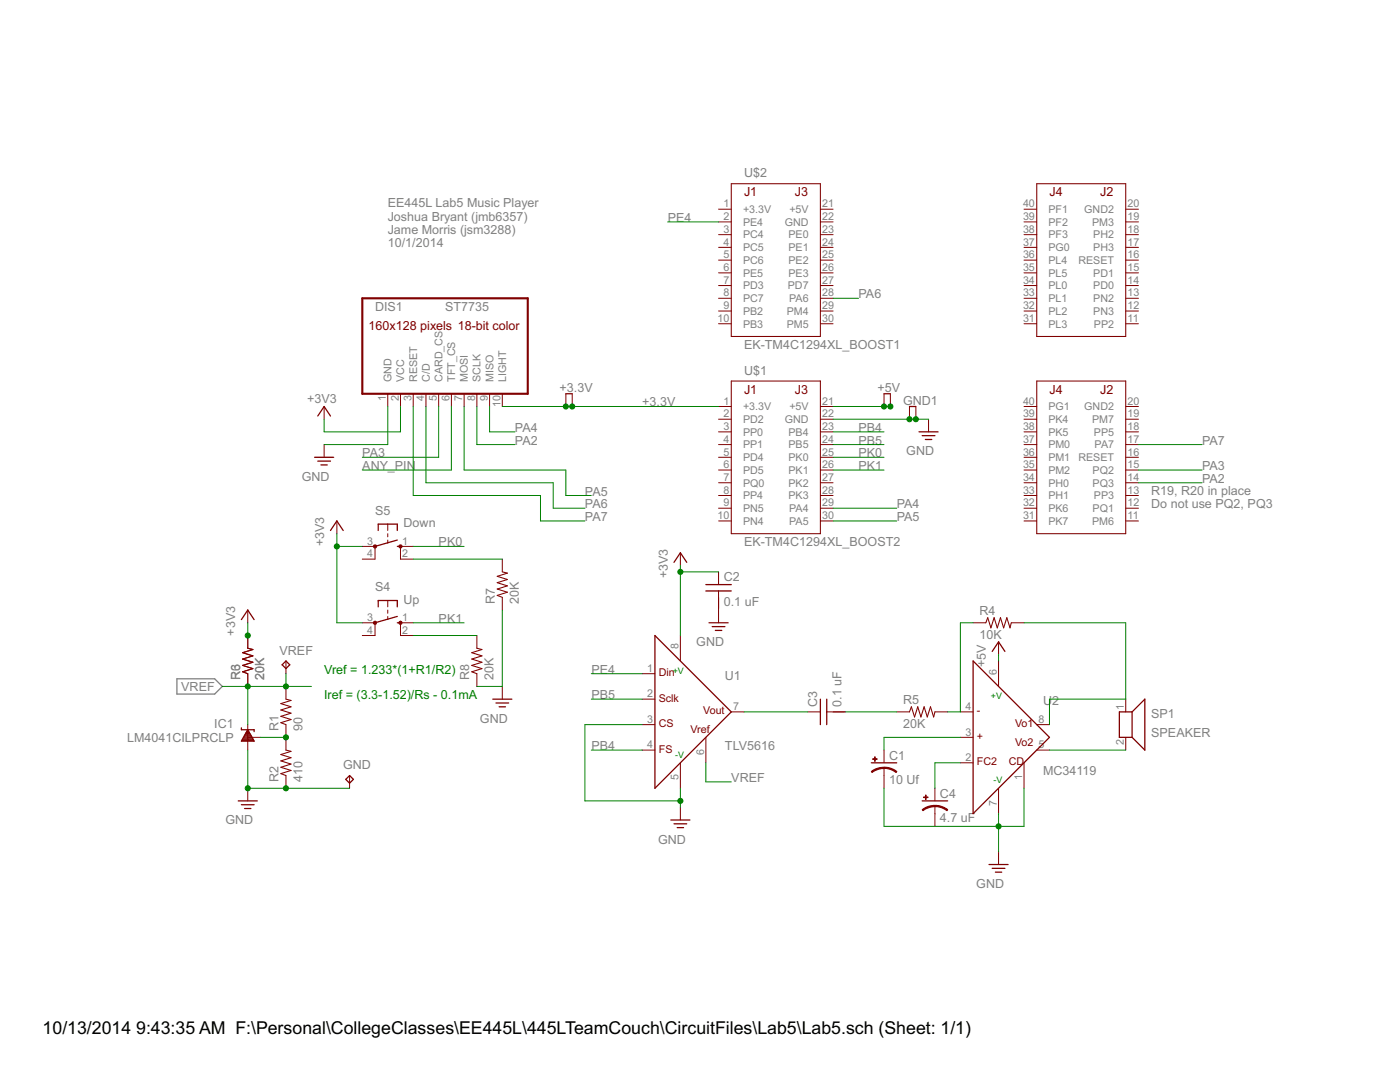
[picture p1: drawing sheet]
<svg xmlns="http://www.w3.org/2000/svg" width="279mm" height="216mm" viewBox="0 0 279 216" stroke-linecap="round" stroke-linejoin="round" font-family="sans-serif">
<path d="M35.3 135.4h7.5l1.6 1.6-1.6 1.5h-7.5z" fill="none" stroke="#808080" stroke-width=".25"/>
<g fill="none" stroke="#800000" stroke-width=".25">
<path d="M112.9 78.6h1.3M176.4 78.6h1.3M62.8 91.2h3.8M63.4 92h2.6M63.4 83l1.3-1.9 1.3 1.9M64.1 92.8h1.2M181.5 81.1h1.3M183.4 86.2h3.8M184 86.9h2.6M184.7 87.7h1.2M66 105.9l1.2-2 1.3 2M75.5 105.9v-1.3h3.8v1.3"/>
<path d="M79.3 109h.6M79.3 107.8l-4.5 1.2M134.5 112.2l1.3-1.9 1.3 1.9M140.9 116.6h5M140.9 117.9h5M48.2 123.6l1.2-1.9 1.3 1.9M56.3 132.7l.8-.8 .7 .8-.7 .7zM75.5 121.1v-1.3h3.8v1.3M79.3 124.3h.6M79.3 123l-4.5 1.3M98.3 139.5h3.9M130.7 126.8l15.2 15.2-15.2 15.3z"/>
<path d="M141.5 124.3h3.8M142.1 125h2.6M142.8 125.8h1.2M163.7 139.5v5.1M165 139.5v5.1M194.2 131.9l15.2 15.2-15.2 15.2zM198 130l1.3-1.9 1.3 1.9M47.5 159.8h3.9M48.2 145.2v.4h2.5v.4M48.3 147.7h2.3M48.4 147.5h2.1M48.5 147.3h1.9"/>
<path d="M48.6 147.1h1.6M48.8 146.8h1.3M48.9 146.6h1.1M49 146.4h.9M49.1 146.2h.7M49.3 145.9h.3M49.4 145.7h.1M49.4 145.6l1.3 2.3h-2.5zM69 155.5l.8-.8 .7 .8-.7 .8zM99 140.3h2.5M99.6 141h1.3M173.9 152.2h5.1"/>
<path d="M184 159.8h5.1M225.9 142h-2.5v5.1h2.5M225.9 142v5.1M225.9 142l2.6-2.5v10.2l-2.6-2.6M48.2 160.6h2.5M48.8 161.3h1.3M133.9 163.6h3.8M134.5 164.4h2.6M135.1 165.1h1.3M197.4 172.5h3.8M198 173.3h2.6M198.6 174h1.3"/>
</g>
<g fill="none" stroke="#800000" stroke-width=".2">
<path d="M143.4 41.7h2.5M143.4 44.3h2.5M143.4 46.8h2.5M143.4 49.4h2.5M143.4 51.9h2.5M143.4 59.5h2.5M143.4 57h2.5M143.4 54.4h2.5M163.7 41.7h2.6M163.7 44.3h2.6M163.7 46.8h2.6M163.7 49.4h2.6"/>
<path d="M163.7 51.9h2.6M163.7 59.5h2.6M163.7 57h2.6M163.7 54.4h2.6M204.4 41.7h2.5M204.4 44.3h2.5M204.4 46.8h2.5M204.4 49.4h2.5M204.4 51.9h2.5M204.4 59.5h2.5M204.4 57h2.5M204.4 54.4h2.5"/>
<path d="M224.7 41.7h2.5M224.7 44.3h2.5M224.7 46.8h2.5M224.7 49.4h2.5M224.7 51.9h2.5M224.7 59.5h2.5M224.7 57h2.5M224.7 54.4h2.5M77.4 78.6v2.5M79.9 78.6v2.5M82.5 78.6v2.5M85 78.6v2.5"/>
<path d="M87.5 78.6v2.5M90.1 78.6v2.5M92.6 78.6v2.5M95.2 78.6v2.5M97.7 78.6v2.5M100.2 78.6v2.5M112.9 78.6v2.5M114.2 78.6v2.5M143.4 62.1h2.5M143.4 64.6h2.5M163.7 62.1h2.6M163.7 64.6h2.6"/>
<path d="M176.4 78.6v2.5M177.7 78.6v2.5M204.4 62.1h2.5M204.4 64.6h2.5M224.7 62.1h2.5M224.7 64.6h2.5M64.7 81.1v2.6M64.7 88.7v2.5M143.4 81.1h2.5M143.4 83.7h2.5M143.4 86.2h2.5M143.4 88.7h2.5"/>
<path d="M143.4 91.2h2.5M143.4 98.9h2.5M143.4 96.3h2.5M143.4 93.8h2.5M163.7 81.1h2.6M163.7 83.7h2.6M163.7 86.2h2.6M163.7 88.7h2.6M163.7 91.2h2.6M163.7 98.9h2.6M163.7 96.3h2.6M163.7 93.8h2.6"/>
<path d="M181.5 81.1v2.6M182.8 81.1v2.6M185.3 83.7v2.5M204.4 81.1h2.5M204.4 83.7h2.5M204.4 86.2h2.5M204.4 88.7h2.5M204.4 91.2h2.5M204.4 98.9h2.5M204.4 96.3h2.5M204.4 93.8h2.5M224.7 81.1h2.5"/>
<path d="M224.7 83.7h2.5M224.7 86.2h2.5M224.7 88.7h2.5M224.7 91.2h2.5M224.7 98.9h2.5M224.7 96.3h2.5M224.7 93.8h2.5M67.2 103.9v2.6M72.3 109h2.5v2.6h-2.5M77.4 104.6v1.3M77.4 106.5v.6M77.4 107.8v.6"/>
<path d="M77.4 119.8v1.3M82.5 109h-2.6v2.6h2.6M100.2 111.6v2.5M100.2 119.2v2.5M135.8 110.3v2.5M143.4 101.4h2.5M143.4 103.9h2.5M143.4 114.1v2.5M143.4 117.9v6.4M163.7 101.4h2.6M163.7 103.9h2.6M204.4 101.4h2.5"/>
<path d="M204.4 103.9h2.5M224.7 101.4h2.5M224.7 103.9h2.5M49.4 121.7v2.6M49.4 126.8v2.5M49.4 134.4v2.6M57.1 131.9v2.5M57.1 137v2.5M72.3 124.3h2.5v2.5h-2.5M77.4 121.7v.7M77.4 123v.6M82.5 124.3h-2.6v2.5h2.6"/>
<path d="M95.2 126.8v2.5M95.2 134.4v2.6M100.2 137v2.5M128.2 134.4h2.5M128.2 139.5h2.5M135.8 126.8v5.1M194.2 124.3h2.5M199.3 128.1v2.5M199.3 131.9v5.1M201.8 124.3h2.6M224.7 139.5v2.5M49.4 144.6v5.1"/>
<path d="M49.4 157.3v2.5M49.4 147.1h2.6M57.1 144.6v5.1M57.1 154.7v2.6M69.8 154.7v2.6M128.2 149.7h2.5M128.2 144.6h2.5M135.8 152.2v5.1M140.9 147.1v5.1M145.9 142h2.6M161.2 142h2.5M165 142h3.8"/>
<path d="M176.4 149.7v2.5M176.4 153.2v4.1M179 142h2.5M186.6 142h2.5M186.6 157.3v2.5M191.7 147.1h2.5M191.7 142h2.5M191.7 152.2h2.5M199.3 157.3v5M204.4 152.2v5.1M206.9 149.7h2.5M206.9 144.6h2.5"/>
<path d="M224.7 147.1v2.6M135.8 161.1v2.5M186.6 160.8v4.1M199.3 170v2.5"/>
</g>
<g fill="#800000" stroke="#800000" stroke-width=".2">
<path d="M176.4 153.1l1.4 .2 1.2 .6-.2 .3-.9-.6-1.5-.3z" fill-rule="evenodd"/>
<path d="M173.9 153.9l1.2-.6 1.3-.2v.3l-1 .1-1.4 .7z" fill-rule="evenodd"/>
<path d="M186.6 160.7l1.3 .2 1.2 .7-.1 .2-1.4-.7-1-.1z" fill-rule="evenodd"/>
<path d="M184 161.6l1.2-.7 1.4-.2v.3l-1 .1-1.4 .7z" fill-rule="evenodd"/>
<circle cx="74.8" cy="124.3" r=".33"/>
<circle cx="79.9" cy="124.3" r=".33"/>
<circle cx="74.8" cy="109" r=".33"/>
<circle cx="79.9" cy="109" r=".33"/>
</g>
<path d="M72.3 59.5h33v19.1h-33z" fill="none" stroke="#800000" stroke-width=".42"/>
<path d="M145.9 36.7h17.8v30.4h-17.8zM206.9 36.7h17.8v30.4h-17.8zM145.9 76h17.8v30.5h-17.8zM206.9 76h17.8v30.5h-17.8zM100.2 114.1l1.1 .3-2.1 .6 2.1 .6-2.1 .7 2.1 .6-2.1 .6 2.1 .7-2.1 .6 1 .4M49.4 129.3l1.1 .3-2.1 .6 2.1 .7-2.1 .6 2.1 .6-2.1 .7 2.1 .6-2.1 .6 1 .4M57.1 139.5l1 .3-2.1 .6 2.1 .6-2.1 .7 2.1 .6-2.1 .6 2.1 .7-2.1 .6 1.1 .4M95.2 129.3l1 .3-2.1 .6 2.1 .7-2.1 .6 2.1 .6-2.1 .7 2.1 .6-2.1 .6 1.1 .4M196.7 124.3l.4-1 .7 2 .6-2 .6 2 .7-2 .6 2 .6-2 .7 2 .2-1M57.1 149.7l1 .2-2.1 .7 2.1 .6-2.1 .6 2.1 .7-2.1 .6 2.1 .6-2.1 .7 1.1 .3M181.5 142l.4-1 .6 2.1 .7-2.1 .6 2.1 .6-2.1 .7 2.1 .6-2.1 .6 2.1 .3-1.1" fill="none" stroke="#800000" stroke-width=".21"/>
<g fill="#800000" stroke="#800000" stroke-width=".2">
<path d="M174.2 151.4h.8v.1h-.8z"/>
<path d="M174.5 151h.2v.9h-.2z"/>
<path d="M184.3 159h.9v.2h-.9z"/>
<path d="M184.7 158.6h.1v.9h-.1z"/>
</g>
<g fill="none" stroke="#008000" stroke-width=".2">
<path d="M133.2 44.3h10.2M166.3 59.5h5M77.4 81.1v7.6h-12.7M79.9 81.1v5.1h-15.2v-2.5M82.5 81.1v17.8h25.4v5h8.8M85 81.1v15.2h25.4v5.1h6.3M87.5 81.1v10.1h-15.2M90.1 81.1v12.7h-17.8M92.6 81.1v12.7h20.3v5.1h5.1M95.2 81.1v7.6h7.6M97.7 81.1v5.1h5.1M100.2 81.1h43.2"/>
<path d="M166.3 83.7h19M166.3 88.7h10.1M166.3 86.2h10.1M166.3 91.2h10.1M166.3 93.8h10.1M166.3 81.1h11.4M227.2 88.7h12.7M227.2 93.8h12.7M227.2 96.3h12.7M67.2 106.5v17.8h5.1M67.2 109h5.1M82.5 109h10.1"/>
<path d="M82.5 111.6h17.7M135.8 112.8v14M135.8 114.1h7.6M166.3 101.4h12.7M166.3 103.9h12.7M44.4 137h17.7M49.4 124.3v2.5M49.4 137v7.6M57.1 134.4v2.6M82.5 124.3h10.1M82.5 126.8h12.7M100.2 121.7v15.3h-5"/>
<path d="M118 139.5h10.2M118 134.4h10.2M194.2 124.3h-2.5v17.7h-2.6M199.3 130.6v1.3M204.4 124.3h20.3v15.2h-15.3v5.1M49.4 149.7v7.6h20.4M52 147.1h5.1M118 149.7h10.2M128.2 144.6h-11.5v15.2h19.1M135.8 157.3v3.8M140.9 152.2v3.8h5M148.5 142h12.7"/>
<path d="M168.8 142h10.2M176.4 157.3v7.6h28v-7.6M191.7 147.1h-15.3v2.6M191.7 152.2h-5.1v5.1M209.4 149.7h15.3M199.3 162.3v7.7"/>
</g>
<g fill="#008000" stroke="#008000" stroke-width=".2">
<circle cx="49.4" cy="137" r=".51"/>
<circle cx="57.1" cy="137" r=".51"/>
<circle cx="57.1" cy="147.1" r=".51"/>
<circle cx="135.8" cy="114.1" r=".51"/>
<circle cx="49.4" cy="126.8" r=".51"/>
<circle cx="67.2" cy="109" r=".51"/>
<circle cx="49.4" cy="157.3" r=".51"/>
<circle cx="57.1" cy="157.3" r=".51"/>
<circle cx="135.8" cy="159.8" r=".51"/>
<circle cx="199.3" cy="164.9" r=".51"/>
<circle cx="181.5" cy="83.7" r=".51"/>
<circle cx="182.8" cy="83.7" r=".51"/>
<circle cx="177.7" cy="81.1" r=".51"/>
<circle cx="176.4" cy="81.1" r=".51"/>
<circle cx="112.9" cy="81.1" r=".51"/>
<circle cx="114.2" cy="81.1" r=".51"/>
</g>
<g font-size="4">
<text x="8.5" y="206.4">10/13/2014</text>
<text x="27.2" y="206.4">9:43:35 AM F:\Personal\CollegeClasses\EE445L\445LTeamCouch\CircuitFiles\Lab5\Lab5.sch (Sheet: 1/1)</text>
</g>
<g font-size="2.8" fill="#808080">
<text x="148.5" y="35.4">U$2</text>
<text x="77.4" y="41.4">EE445L Lab5 Music Player</text>
<text x="77.4" y="44">Joshua Bryant (jmb6357)</text>
<text x="77.4" y="46.7">Jame Morris (jsm3288)</text>
<text x="133.3" y="44.3">PE4</text>
<text x="77.4" y="49.4">10/1/2014</text>
<text x="171.3" y="59.5">PA6</text>
<text x="74.8" y="62.1">DIS1</text>
<text x="88.8" y="62.1">ST7735</text>
<text x="148.5" y="69.7">EK-TM4C1294XL_BOOST1</text>
<text x="148.5" y="74.8">U$1</text>
<text x="61.3" y="80.3">+3V3</text>
<text x="111.7" y="78.2">+3.3V</text>
<text x="128.2" y="81.1">+3.3V</text>
<text x="175.2" y="78.2">+5V</text>
<text x="180.2" y="80.7">GND1</text>
<text x="102.8" y="86.2">PA4</text>
<text x="102.8" y="88.7">PA2</text>
<text x="171.3" y="88.7">PB5</text>
<text x="171.3" y="86.2">PB4</text>
<text x="239.9" y="88.7">PA7</text>
<text x="60.2" y="96">GND</text>
<text x="72.3" y="91.3">PA3</text>
<text x="72.3" y="93.8">ANY_PIN</text>
<text x="171.3" y="91.3">PK0</text>
<text x="171.3" y="93.8">PK1</text>
<text x="180.9" y="90.9">GND</text>
<text x="239.9" y="93.8">PA3</text>
<text x="116.7" y="98.9">PA5</text>
<text x="116.7" y="101.4">PA6</text>
<text x="179" y="101.4">PA4</text>
<text x="229.7" y="98.7">R19, R20 in place</text>
<text x="229.7" y="101.4">Do not use PQ2, PQ3</text>
<text x="239.9" y="96.3">PA2</text>
<text x="74.8" y="102.7">S5</text>
<text x="80.6" y="105.2">Down</text>
<text x="116.7" y="104">PA7</text>
<text x="179" y="104">PA5</text>
<text x="64.7" y="109" transform="rotate(-90 64.7 109)">+3V3</text>
<text x="87.5" y="109">PK0</text>
<text x="148.5" y="109">EK-TM4C1294XL_BOOST2</text>
<text x="74.8" y="117.9">S4</text>
<text x="133.3" y="115.4" transform="rotate(-90 133.3 115.4)">+3V3</text>
<text x="144.4" y="116">C2</text>
<text x="80.6" y="120.5">Up</text>
<text x="87.5" y="124.3">PK1</text>
<text x="98.7" y="120.5" transform="rotate(-90 98.7 120.5)">R7</text>
<text x="103.5" y="120.5" transform="rotate(-90 103.5 120.5)">20K</text>
<text x="144.4" y="120.8">0.1 uF</text>
<text x="195.5" y="122.8">R4</text>
<text x="46.9" y="126.8" transform="rotate(-90 46.9 126.8)">+3V3</text>
<text x="55.8" y="130.6">VREF</text>
<text x="139" y="129">GND</text>
<text x="195.5" y="127.6">10K</text>
<text x="36.2" y="137.9">VREF</text>
<text x="47.9" y="135.7" transform="rotate(-90 47.9 135.7)">R3</text>
<text x="47.9" y="135.7" transform="rotate(-90 47.9 135.7)">R6</text>
<text x="52.7" y="135.7" transform="rotate(-90 52.7 135.7)">20K</text>
<text x="93.7" y="135.7" transform="rotate(-90 93.7 135.7)">R8</text>
<text x="98.5" y="135.7" transform="rotate(-90 98.5 135.7)">20K</text>
<text x="118" y="134.4">PE4</text>
<text x="144.7" y="135.7">U1</text>
<text x="196.7" y="133.2" transform="rotate(-90 196.7 133.2)">+5V</text>
<text x="118" y="139.5">PB5</text>
<text x="163.1" y="141" transform="rotate(-90 163.1 141)">C3</text>
<text x="167.9" y="141" transform="rotate(-90 167.9 141)">0.1 uF</text>
<text x="180.2" y="140.5">R5</text>
<text x="208.2" y="140.8">U</text>
<text x="210" y="140.8">2</text>
<text x="229.7" y="143.3">SP1</text>
<text x="25.4" y="148">LM4041CILPRCLP</text>
<text x="42.8" y="145.2">IC1</text>
<text x="55.6" y="145.9" transform="rotate(-90 55.6 145.9)">R1</text>
<text x="60.4" y="145.9" transform="rotate(-90 60.4 145.9)">90</text>
<text x="95.8" y="144.2">GND</text>
<text x="118" y="149.7">PB4</text>
<text x="144.7" y="149.7">TLV5616</text>
<text x="180.2" y="145.3">20K</text>
<text x="229.7" y="147.1">SPEAKER</text>
<text x="68.5" y="153.5">GND</text>
<text x="177.4" y="151.6">C1</text>
<text x="208.2" y="154.7">MC34119</text>
<text x="55.6" y="156" transform="rotate(-90 55.6 156)">R2</text>
<text x="60.4" y="156" transform="rotate(-90 60.4 156)">410</text>
<text x="145.9" y="156">VREF</text>
<text x="177.4" y="156.4">10 Uf</text>
<text x="187.6" y="159.2">C4</text>
<text x="45" y="164.5">GND</text>
<text x="187.6" y="164">4.7 uF</text>
<text x="131.3" y="168.3">GND</text>
<text x="194.8" y="177.2">GND</text>
</g>
<g font-size="2.8" fill="#800000">
<text x="148.5" y="39.2">J1</text>
<text x="158.6" y="39.2">J3</text>
<text x="209.4" y="39.2">J4</text>
<text x="219.6" y="39.2">J2</text>
<text x="73.6" y="65.9">160x128 pixels 18-bit color</text>
<text x="148.5" y="78.6">J1</text>
<text x="158.6" y="78.6">J3</text>
<text x="209.4" y="78.6">J4</text>
<text x="219.6" y="78.6">J2</text>
</g>
<g font-size="2.8" fill="#008000">
<text x="64.7" y="134.4">Vref = 1.233*(1+R1/R2)</text>
<text x="64.7" y="139.5">Iref = (3.3-1.52)/Rs - 0.1mA</text>
</g>
<g font-size="2.4" fill="#808080">
<text x="144.4" y="41.4">1</text>
<text x="164.1" y="41.4">21</text>
<text x="204.2" y="41.4">40</text>
<text x="225" y="41.4">20</text>
<text x="144.4" y="43.9">2</text>
<text x="144.4" y="46.5">3</text>
<text x="148.3" y="42.5">+3.3V</text>
<text x="148.3" y="45">PE4</text>
<text x="148.3" y="47.6">PC4</text>
<text x="156.6" y="45">GND</text>
<text x="157.4" y="47.6">PE0</text>
<text x="157.5" y="42.5">+5V</text>
<text x="164.1" y="43.9">22</text>
<text x="164.1" y="46.5">23</text>
<text x="204.2" y="46.5">38</text>
<text x="204.2" y="43.9">39</text>
<text x="209.2" y="47.6">PF3</text>
<text x="209.2" y="45">PF2</text>
<text x="209.2" y="42.5">PF1</text>
<text x="216.4" y="42.5">GND2</text>
<text x="218" y="45">PM3</text>
<text x="218.2" y="47.6">PH2</text>
<text x="225" y="46.5">18</text>
<text x="225" y="43.9">19</text>
<text x="144.4" y="49">4</text>
<text x="144.4" y="51.5">5</text>
<text x="148.3" y="50.1">PC5</text>
<text x="148.3" y="52.7">PC6</text>
<text x="157.4" y="50.1">PE1</text>
<text x="157.4" y="52.7">PE2</text>
<text x="164.1" y="49">24</text>
<text x="164.1" y="51.5">25</text>
<text x="204.2" y="51.5">36</text>
<text x="204.2" y="49">37</text>
<text x="209.2" y="52.7">PL4</text>
<text x="209.2" y="50.1">PG0</text>
<text x="215.2" y="52.7">RESET</text>
<text x="218.2" y="50.1">PH3</text>
<text x="225" y="51.5">16</text>
<text x="225" y="49">17</text>
<text x="144.4" y="59.2">8</text>
<text x="144.4" y="54.1">6</text>
<text x="144.4" y="56.6">7</text>
<text x="148.3" y="55.2">PE5</text>
<text x="148.3" y="57.7">PD3</text>
<text x="157.2" y="57.7">PD7</text>
<text x="157.4" y="55.2">PE3</text>
<text x="164.1" y="59.2">28</text>
<text x="164.1" y="56.6">27</text>
<text x="164.1" y="54.1">26</text>
<text x="204.2" y="59.2">33</text>
<text x="204.2" y="56.6">34</text>
<text x="204.2" y="54.1">35</text>
<text x="209.2" y="57.7">PL0</text>
<text x="209.2" y="55.2">PL5</text>
<text x="218.2" y="57.7">PD0</text>
<text x="218.2" y="55.2">PD1</text>
<text x="225" y="59.2">13</text>
<text x="225" y="56.6">14</text>
<text x="225" y="54.1">15</text>
<text x="143.2" y="64.2">10</text>
<text x="144.4" y="61.7">9</text>
<text x="148.3" y="60.3">PC7</text>
<text x="148.3" y="62.8">PB2</text>
<text x="148.3" y="65.4">PB3</text>
<text x="157" y="62.8">PM4</text>
<text x="157" y="65.4">PM5</text>
<text x="157.5" y="60.3">PA6</text>
<text x="164.1" y="61.7">29</text>
<text x="164.1" y="64.2">30</text>
<text x="204.2" y="64.2">31</text>
<text x="204.2" y="61.7">32</text>
<text x="209.2" y="65.4">PL3</text>
<text x="209.2" y="62.8">PL2</text>
<text x="209.2" y="60.3">PL1</text>
<text x="218.2" y="62.8">PN3</text>
<text x="218.2" y="60.3">PN2</text>
<text x="218.3" y="65.4">PP2</text>
<text x="225" y="64.2">11</text>
<text x="225" y="61.7">12</text>
<text x="78.1" y="76.2" transform="rotate(-90 78.1 76.2)">GND</text>
<text x="80.7" y="76.2" transform="rotate(-90 80.7 76.2)">VCC</text>
<text x="83.2" y="76.2" transform="rotate(-90 83.2 76.2)">RESET</text>
<text x="85.8" y="76.2" transform="rotate(-90 85.8 76.2)">C/D</text>
<text x="88.3" y="76.2" transform="rotate(-90 88.3 76.2)">CARD_CS</text>
<text x="90.8" y="76.2" transform="rotate(-90 90.8 76.2)">TFT_CS</text>
<text x="93.4" y="76.2" transform="rotate(-90 93.4 76.2)">MOSI</text>
<text x="95.9" y="76.2" transform="rotate(-90 95.9 76.2)">SCLK</text>
<text x="98.5" y="76.2" transform="rotate(-90 98.5 76.2)">MISO</text>
<text x="101" y="76.2" transform="rotate(-90 101 76.2)">LIGHT</text>
<text x="77" y="80.1" transform="rotate(-90 77 80.1)">1</text>
<text x="79.6" y="80.1" transform="rotate(-90 79.6 80.1)">2</text>
<text x="82.1" y="80.1" transform="rotate(-90 82.1 80.1)">3</text>
<text x="84.6" y="80.1" transform="rotate(-90 84.6 80.1)">4</text>
<text x="87.2" y="80.1" transform="rotate(-90 87.2 80.1)">5</text>
<text x="89.7" y="80.1" transform="rotate(-90 89.7 80.1)">6</text>
<text x="92.3" y="80.1" transform="rotate(-90 92.3 80.1)">7</text>
<text x="94.8" y="80.1" transform="rotate(-90 94.8 80.1)">8</text>
<text x="97.3" y="80.1" transform="rotate(-90 97.3 80.1)">9</text>
<text x="99.9" y="81.3" transform="rotate(-90 99.9 81.3)">10</text>
<text x="144.4" y="80.7">1</text>
<text x="144.4" y="83.3">2</text>
<text x="148.3" y="81.9">+3.3V</text>
<text x="157.5" y="81.9">+5V</text>
<text x="164.1" y="80.7">21</text>
<text x="164.1" y="83.3">22</text>
<text x="204.2" y="83.3">39</text>
<text x="204.2" y="80.7">40</text>
<text x="209.2" y="81.9">PG1</text>
<text x="216.4" y="81.9">GND2</text>
<text x="225" y="83.3">19</text>
<text x="225" y="80.7">20</text>
<text x="144.4" y="85.8">3</text>
<text x="144.4" y="88.4">4</text>
<text x="148.3" y="84.4">PD2</text>
<text x="148.3" y="86.9">PP0</text>
<text x="148.3" y="89.5">PP1</text>
<text x="156.6" y="84.4">GND</text>
<text x="157.4" y="86.9">PB4</text>
<text x="157.4" y="89.5">PB5</text>
<text x="164.1" y="85.8">23</text>
<text x="164.1" y="88.4">24</text>
<text x="204.2" y="88.4">37</text>
<text x="204.2" y="85.8">38</text>
<text x="209.2" y="89.5">PM0</text>
<text x="209.2" y="86.9">PK5</text>
<text x="209.2" y="84.4">PK4</text>
<text x="218" y="84.4">PM7</text>
<text x="218.3" y="86.9">PP5</text>
<text x="218.5" y="89.5">PA7</text>
<text x="225" y="88.4">17</text>
<text x="225" y="85.8">18</text>
<text x="144.4" y="90.9">5</text>
<text x="144.4" y="93.4">6</text>
<text x="144.4" y="96">7</text>
<text x="148.3" y="92">PD4</text>
<text x="148.3" y="94.6">PD5</text>
<text x="157.4" y="94.6">PK1</text>
<text x="157.4" y="92">PK0</text>
<text x="164.1" y="96">27</text>
<text x="164.1" y="93.4">26</text>
<text x="164.1" y="90.9">25</text>
<text x="204.2" y="96">34</text>
<text x="204.2" y="93.4">35</text>
<text x="204.2" y="90.9">36</text>
<text x="209.2" y="94.6">PM2</text>
<text x="209.2" y="92">PM1 RESET</text>
<text x="218.1" y="94.6">PQ2</text>
<text x="225" y="96">14</text>
<text x="225" y="93.4">15</text>
<text x="225" y="90.9">16</text>
<text x="144.4" y="98.5">8</text>
<text x="144.4" y="101.1">9</text>
<text x="148.3" y="99.6">PP4</text>
<text x="148.3" y="97.1">PQ0</text>
<text x="157.4" y="99.6">PK3</text>
<text x="157.4" y="97.1">PK2</text>
<text x="164.1" y="98.5">28</text>
<text x="164.1" y="101.1">29</text>
<text x="204.2" y="101.1">32</text>
<text x="204.2" y="98.5">33</text>
<text x="209.2" y="99.6">PH1</text>
<text x="209.2" y="97.1">PH0</text>
<text x="218.1" y="97.1">PQ3</text>
<text x="218.3" y="99.6">PP3</text>
<text x="225" y="101.1">12</text>
<text x="225" y="98.5">13</text>
<text x="143.2" y="103.6">10</text>
<text x="148.3" y="102.2">PN5</text>
<text x="148.3" y="104.7">PN4</text>
<text x="157.5" y="102.2">PA4</text>
<text x="157.5" y="104.7">PA5</text>
<text x="164.1" y="103.6">30</text>
<text x="204.2" y="103.6">31</text>
<text x="209.2" y="104.7">PK7</text>
<text x="209.2" y="102.2">PK6</text>
<text x="218" y="104.7">PM6</text>
<text x="218.1" y="102.2">PQ1</text>
<text x="225" y="103.6">11</text>
<text x="73.3" y="108.7">3</text>
<text x="73.3" y="111.2">4</text>
<text x="80.3" y="108.7">1</text>
<text x="80.3" y="111.2">2</text>
<text x="73.3" y="123.9">3</text>
<text x="80.3" y="123.9">1</text>
<text x="73.3" y="126.5">4</text>
<text x="80.3" y="126.5">2</text>
<text x="135.4" y="129.6" transform="rotate(-90 135.4 129.6)">8</text>
<text x="129.2" y="134.1">1</text>
<text x="198.9" y="134.6" transform="rotate(-90 198.9 134.6)">6</text>
<text x="129.2" y="139.1">2</text>
<text x="146.3" y="141.7">7</text>
<text x="192.7" y="141.7">4</text>
<text x="224.3" y="141.7" transform="rotate(-90 224.3 141.7)">1</text>
<text x="129.2" y="149.3">4</text>
<text x="129.2" y="144.2">3</text>
<text x="192.7" y="146.8">3</text>
<text x="207.2" y="144.2">8</text>
<text x="207.2" y="149.3">5</text>
<text x="224.3" y="148.7" transform="rotate(-90 224.3 148.7)">2</text>
<text x="135.4" y="155.7" transform="rotate(-90 135.4 155.7)">5</text>
<text x="140.5" y="150.6" transform="rotate(-90 140.5 150.6)">6</text>
<text x="192.7" y="151.8">2</text>
<text x="204" y="155.7" transform="rotate(-90 204 155.7)">1</text>
<text x="198.9" y="160.8" transform="rotate(-90 198.9 160.8)">7</text>
</g>
<g font-size="2.4" fill="#800000">
<text x="131.5" y="134.9">Din</text>
<text x="131.5" y="140">Sclk</text>
<text x="140.4" y="142.6">Vout</text>
<text x="195" y="142.6">-</text>
<text x="131.5" y="145.1">CS</text>
<text x="137.8" y="146.4">Vref</text>
<text x="195" y="147.6">+</text>
<text x="202.6" y="145.1">Vo1</text>
<text x="202.6" y="148.9">Vo2</text>
<text x="131.5" y="150.2">FS</text>
<text x="195" y="152.7">FC2</text>
<text x="201.3" y="152.7">CD</text>
</g>
<g font-size="2" fill="#008000">
<text x="134.3" y="134.4">+V</text>
<text x="197.8" y="139.5">+V</text>
<text x="134.8" y="151.2">-V</text>
<text x="198.3" y="156.3">-V</text>
</g>
</svg>
